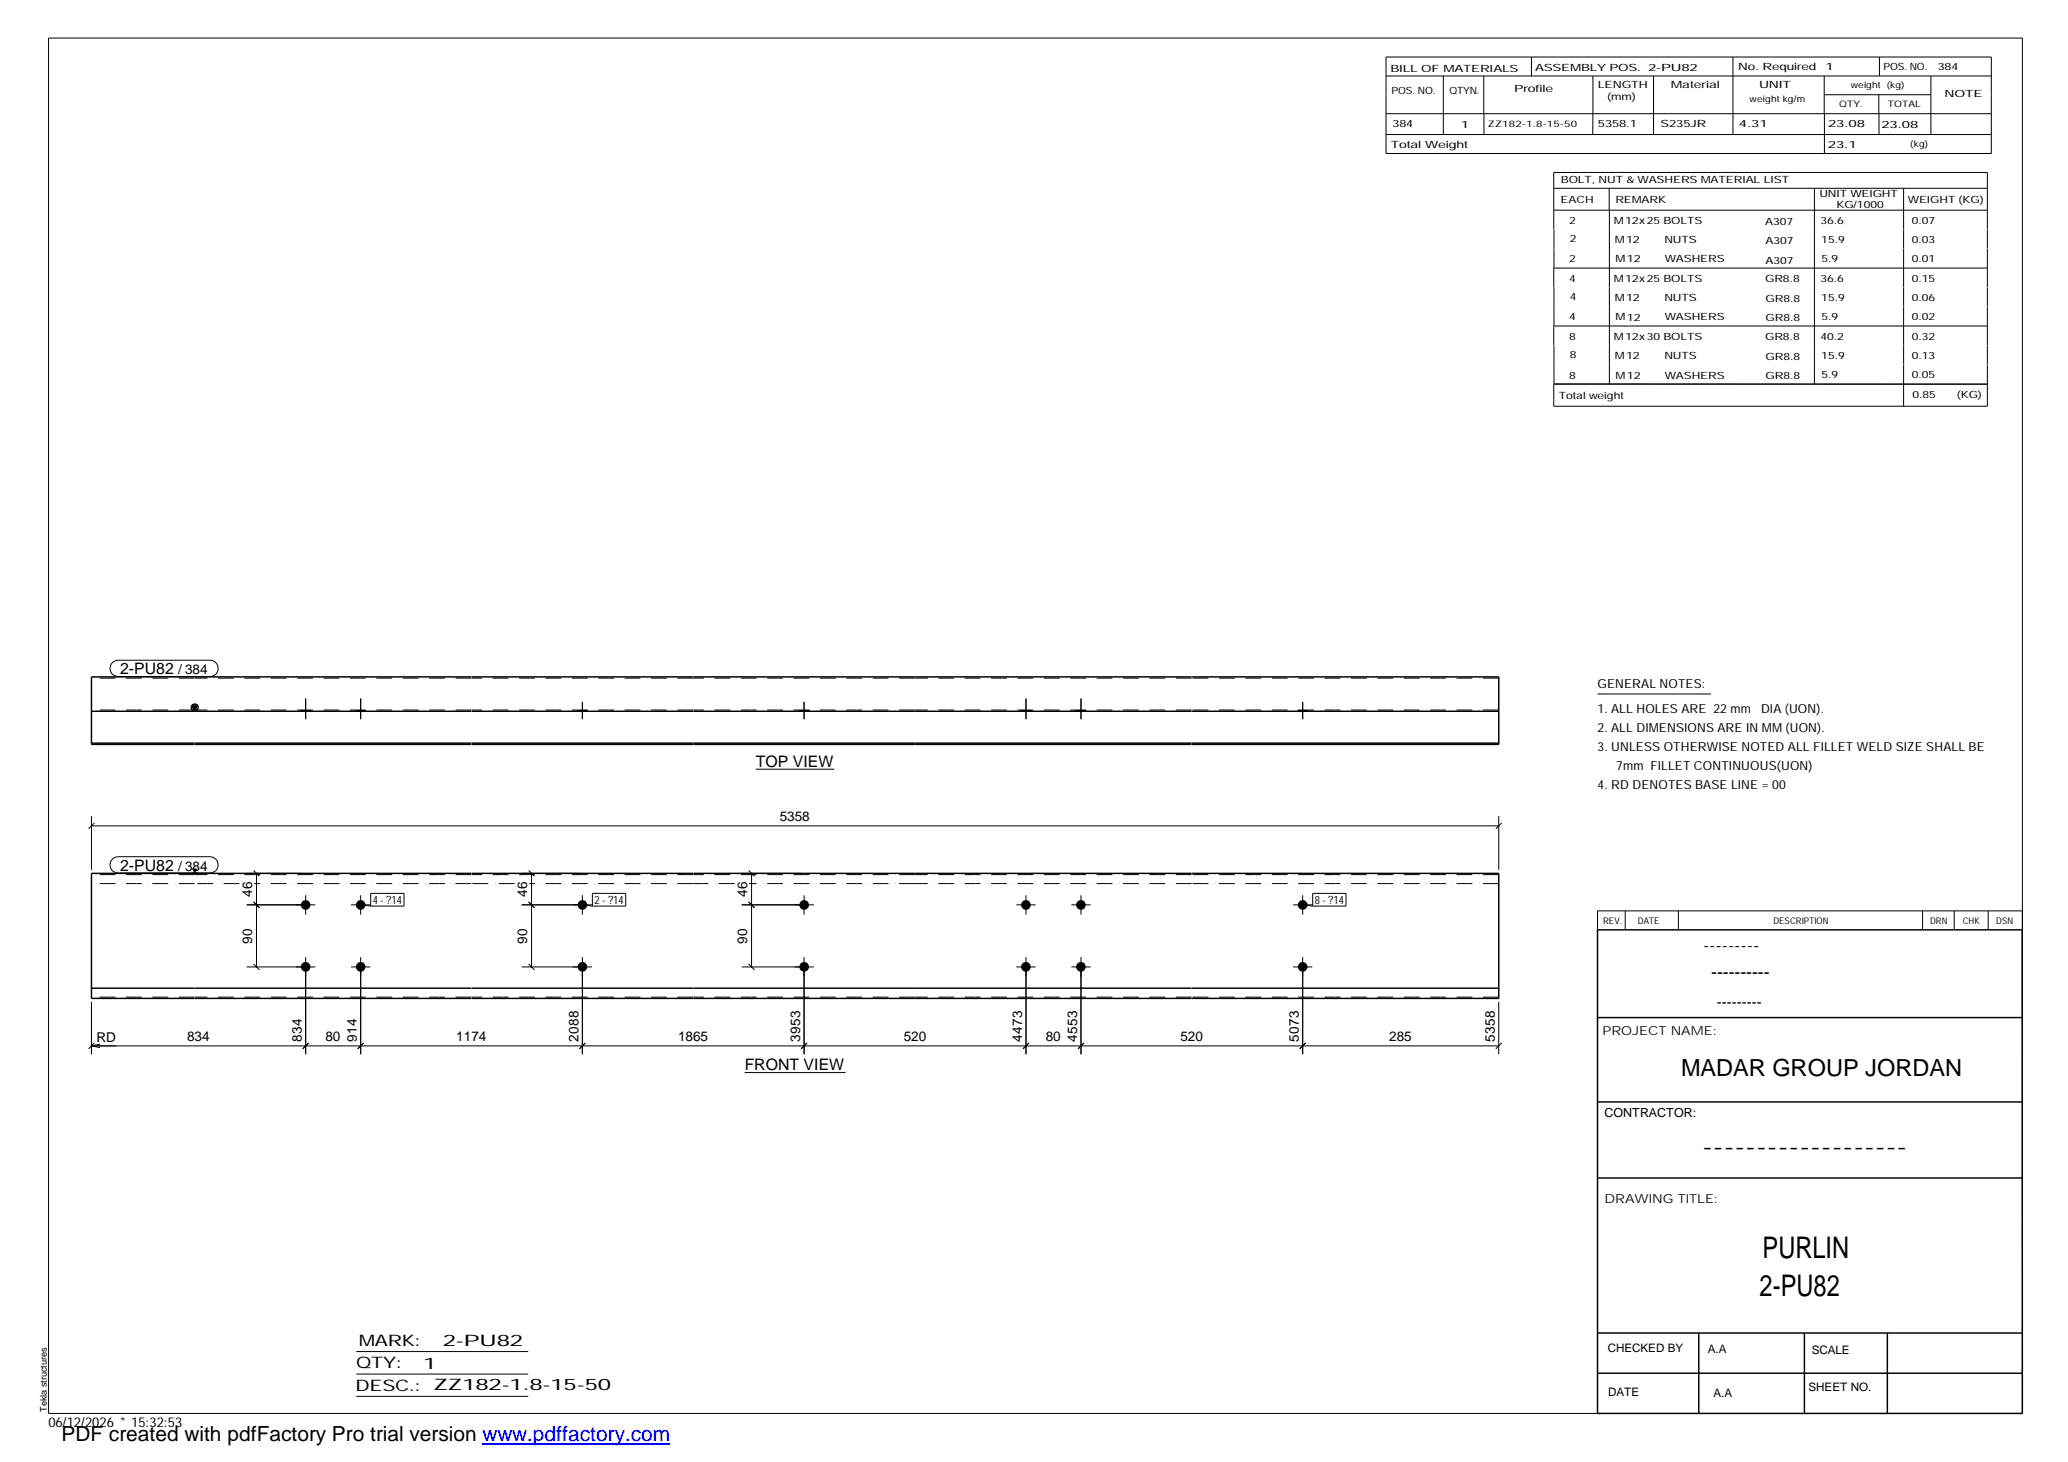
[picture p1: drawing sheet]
<svg xmlns="http://www.w3.org/2000/svg" width="420mm" height="297mm" viewBox="0 0 420 297" stroke-linecap="round" stroke-linejoin="round" font-family="sans-serif">
<g fill="#000">
<path d="M39 143.4h1.1l-.6 1zM39 176.5h1.1l-.6 .9z"/>
<path d="M61.1 144.3h2v.2h-2z" fill-rule="evenodd"/>
<path d="M61.1 144.3h2v.2h-2z" fill-rule="evenodd"/>
<path d="M72.3 144.3h2v.2h-2z" fill-rule="evenodd"/>
<path d="M72.3 144.3h2v.2h-2z" fill-rule="evenodd"/>
<path d="M117.3 144.3h2v.2h-2z" fill-rule="evenodd"/>
<path d="M117.3 144.3h2v.2h-2z" fill-rule="evenodd"/>
<path d="M162.4 144.3h2v.2h-2z" fill-rule="evenodd"/>
<path d="M162.4 144.3h2v.2h-2z" fill-rule="evenodd"/>
<path d="M207.5 144.3h1.9v.2h-1.9z" fill-rule="evenodd"/>
<path d="M207.5 144.3h1.9v.2h-1.9z" fill-rule="evenodd"/>
<path d="M218.7 144.3h1.9v.2h-1.9z" fill-rule="evenodd"/>
<path d="M218.7 144.3h1.9v.2h-1.9z" fill-rule="evenodd"/>
<path d="M263.7 144.3h1.9v.2h-1.9z" fill-rule="evenodd"/>
<path d="M263.7 144.3h1.9v.2h-1.9z" fill-rule="evenodd"/>
<circle cx="62.1" cy="196.4" r=".97"/>
<circle cx="62.1" cy="183.9" r=".97"/>
<circle cx="73.3" cy="196.4" r=".97"/>
<circle cx="73.3" cy="183.9" r=".97"/>
<circle cx="118.3" cy="183.9" r=".99"/>
<circle cx="118.3" cy="196.4" r=".99"/>
<circle cx="163.4" cy="183.9" r=".98"/>
<circle cx="163.4" cy="196.4" r=".98"/>
<circle cx="208.4" cy="183.9" r=".98"/>
<circle cx="208.4" cy="196.4" r=".98"/>
<circle cx="219.6" cy="183.9" r=".98"/>
<circle cx="219.6" cy="196.4" r=".98"/>
<circle cx="264.7" cy="196.4" r=".97"/>
<circle cx="264.7" cy="183.9" r=".97"/>
</g>
<g fill="none" stroke="#000" stroke-width=".2">
<path d="M9.9 7.7h401v279.5h-401zM281.6 11.6h123v19.6h-123zM281.6 15.4h123M293.2 15.4v11.9M301.5 15.4v7.7M311.1 11.6v3.9M323.6 15.4v11.9M336 15.4v11.9M352.1 11.6v15.7M370.6 15.4v7.7M370.7 19.2h21.6M381.7 19.2v3.9"/>
<path d="M381.8 11.6v3.8M392.3 15.4v11.9M281.6 23.1h123M281.6 27.3h123M301.5 23.1v4.2M315.7 38.3h88.1M326.9 38.3v4.4M368.6 38.3v39.7M370.7 23.1v8.1M381.8 23.1v4.2M386.8 38.3v8.3M315.7 42.7h88.1"/>
<path d="M315.7 46.6v-11.6h88.1v11.6M315.7 54.5v3.9M315.7 54.5h88.1M315.7 46.6v7.9M315.7 58.4v7.8M327 42.7v35.3M386.8 46.6v3.9M386.8 50.6v7.7M386.8 58.4v3.9M403.8 46.6v3.9M403.8 50.6v7.7M403.8 58.4v3.9"/>
<path d="M315.7 66.3v3.8M315.7 78v4.5M315.7 66.2h88.1M315.7 78h88.1h-88M315.7 70.2v7.8M386.8 62.3v7.8M386.8 70.2v3.8M386.8 74.1v8.4M403.8 62.3v7.8M403.8 70.2v3.8M403.8 74.1v8.4h-88.1M22.8 134.6l.6-.3 .6-.2h18.7a1.65 1.65 0 0 1 1.6 1.7 1.65 1.65 0 0 1-1.6 1.6h-18.7a1.65 1.65 0 0 1-1.5-1 1.65 1.65 0 0 1 .3-1.8z"/>
<path d="M61.1 144.3v.2M62.1 141.9v4.2M63.1 144.3v.2M72.3 144.3v.2M73.3 141.9v4.2M74.3 144.3v.2M117.3 144.3v.2M118.3 142.6v3.5M119.3 144.3v.2M153.5 156.3h16M162.4 144.3v.2M163.4 142.6v3.5"/>
<path d="M164.4 144.3v.2M207.5 144.3v.2M208.4 141.9v4.2M209.4 144.3v.2M218.7 144.3v.2M219.6 141.9v4.2M220.6 144.3v.2M263.7 144.3v.2M264.7 142.6v3.5M265.6 144.3v.2M324.6 141h23M18.6 167.8h285.9"/>
<path d="M18.6 165.8v10.9M19.2 167.2l-1.2 1.2M22.8 174.6l.6-.4 .6-.1h18.7a1.65 1.65 0 0 1 1.6 1.6 1.65 1.65 0 0 1-1.6 1.7h-18.7a1.65 1.65 0 0 1-1.5-1 1.65 1.65 0 0 1 .3-1.8zM50.1 177.4h11.3M51.5 176.9l1.2 1.1M52.1 177.4v19.1M106 177.4h11.6M107.4 176.9l1.2 1.1M108 177.4v19.1M150.7 177.4h12M152.1 176.9l1.2 1.1M152.7 177.4v19.1"/>
<path d="M304.5 165.8v10.9M305.1 167.2l-1.2 1.2M50.1 196.5h14M50.1 183.8h14M51.5 195.9l1.2 1.1M51.5 183.2l1.2 1.2M62.1 181.9v3.9M62.1 194.5v19.7M71.3 196.5h3.9M71.3 183.8h3.9M73.3 181.9v3.9M73.3 194.5v19.7"/>
<path d="M73.3 183.8l2 .3M75.3 181.5h6.8v2.6h-6.8zM106 196.5h14.3M106 183.8h14.3M107.4 195.9l1.2 1.1M107.4 183.2l1.2 1.2M118.3 181.9v3.9M118.3 194.5v19.7M118.3 183.8l2.1 .3M120.4 181.5h6.7v2.6h-6.7zM150.7 196.5h14.7M150.7 183.8h14.7"/>
<path d="M152.1 195.9l1.2 1.1M152.1 183.2l1.2 1.2M163.4 181.9v3.9M163.4 194.5v19.7M206.5 196.5h3.9M206.5 183.8h3.9M208.4 181.9v3.9M208.4 194.5v19.7M217.7 196.5h3.9M217.7 183.8h3.9M219.6 181.9v3.9M219.6 194.5v19.7"/>
<path d="M262.7 196.5h3.9M262.7 183.8h3.9M264.7 181.9v3.9M264.7 194.5v19.7M264.7 183.8l2 .3M266.7 181.5h6.8v2.6h-6.8zM330.2 185.1v3.8M341 185.1v3.8M390.6 185.1v3.8M397 185.1v3.8M403.9 185.1v3.8M410.9 185.1h-86.3v3.8"/>
<path d="M18.6 203.6v10.6M18.6 212.5h285.9M18.6 212.5l1.7 .3M19.2 211.9l-1.2 1.2M20.3 212.2l-1.7 .3M62.7 211.9l-1.2 1.2M73.9 211.9l-1.2 1.2M118.9 211.9l-1.2 1.2M151.3 217.9h20.5M164 211.9l-1.2 1.2M209 211.9l-1.1 1.2M220.2 211.9l-1.2 1.2"/>
<path d="M265.3 211.9l-1.2 1.2M304.5 203.6v10.6M305.1 211.9l-1.2 1.2M72.4 274.6h34.9M72.4 279.2h34.9M72.4 283.7h34.9"/>
</g>
<g fill="none" stroke="#000" stroke-width=".3">
<path d="M39.5 137.5h-20.9v13.7h20.9M39.6 137.5h56.2M95.8 137.5h146.3M242.2 137.5h62.3v13.7h-62.3M18.6 151h20.9M18.6 144.5h20.9M39 143.4h1.1l-.6 1zM39.6 151.2h56.2M39.6 151h56.2M39.6 144.5h56.2M95.8 151.2h146.3M95.8 151h146.3"/>
<path d="M95.8 144.5h146.3M242.2 151h62.3M242.2 144.5h62.3M39.1 177.3l.3 .2 .6-.2M39.5 177.3v.1M39.5 177.4h-20.9v25.4h20.9M39.6 177.4h56.2M39.6 177.3l-.1 .1M95.8 177.4h146.3M242.2 177.4h62.3v25.4h-62.3M324.6 188.9h86.2l.1 98.3h-86.3zM18.6 200.8h20.9"/>
<path d="M39.6 200.8h56.2M39.6 202.8h56.2M95.8 200.8h146.3M95.8 202.8h146.3M242.2 200.8h62.3M324.6 206.7h86.3M324.6 239.3h86.3M324.6 223.9h86.3M324.6 270.8h86.3M324.6 279h86.3M345.1 270.8v16.4M366.6 270.8v16.4"/>
<path d="M383.5 270.8v16.4"/>
<circle cx="39.6" cy="143.7" r=".71"/>
</g>
<g fill="none" stroke="#000" stroke-width=".2" stroke-dasharray="1.1 0 2.1 .7 0 1.4" stroke-linecap="butt">
<path d="M39.5 137.8h-20.9M95.8 137.8h-56.2M140.8 137.8h-45M185.9 137.8h-45M242.1 137.8h-56.2M304.5 137.8h-62.3M39.5 144.3h-20.9M95.8 144.3h-56.2M140.8 144.3h-45M185.9 144.3h-45M242.1 144.3h-56.2M304.5 144.3h-62.3"/>
<path d="M39.5 179.5h-20.9M39.5 177.7h-20.9M48.6 179.5h-9M95.8 179.5h-44.2M95.8 177.7h-56.2M104.6 179.5h-8.8M140.8 179.5h-33.3M140.8 177.7h-45M149.3 179.5h-8.4M185.9 179.5h-33.7M185.9 177.7h-45M242.1 179.5h-56.2"/>
<path d="M242.1 177.7h-56.2M304.5 179.5h-62.3M304.5 177.7h-62.3M39.5 202.6h-20.9M95.8 202.6h-56.2M140.8 202.6h-45M185.9 202.6h-45M242.1 202.6h-56.2M304.5 202.6h-62.3"/>
</g>
<path d="M98 293.3h38.2" fill="none" stroke="#00f" stroke-width=".3"/>
<g font-size="6.1">
<text x="358.1" y="255.5">PURLIN</text>
<text x="357.5" y="263.3">2-PU82</text>
</g>
<text font-size="4.8" x="341.5" y="218.6">MADAR GROUP JORDAN</text>
<text font-size="4.2" x="12.5" y="292.7">PDF created with pdfFactory Pro trial version www.pdffactory.com</text>
<g font-size="3.6">
<text x="346.1" y="193.2">---------</text>
<text x="347.7" y="198.6">----------</text>
<text x="345.8" y="234.2">-------------------</text>
</g>
<g font-size="3.2">
<text x="24.4" y="137">2-PU82</text>
<text x="153.5" y="155.8">TOP VIEW</text>
<text x="24.4" y="176.9">2-PU82</text>
<text x="151.3" y="217.4">FRONT VIEW</text>
<text x="72.9" y="273.5">MARK:</text>
<text x="90" y="273.5">2-PU82</text>
<text x="72.4" y="278">QTY:</text>
<text x="86" y="278.1">1</text>
<text x="72.2" y="282.6">DESC.:</text>
<text x="88.1" y="282.4">ZZ182-1.8-15-50</text>
</g>
<text font-size="3" x="348.8" y="204.5">---------</text>
<g font-size="2.8">
<text x="36.2" y="137">/ 384</text>
<text x="158.4" y="166.9">5358</text>
<text x="36.2" y="176.9">/ 384</text>
<text x="51.2" y="182.2" transform="rotate(-90 51.2 182.2)">46</text>
<text x="107.1" y="182.2" transform="rotate(-90 107.1 182.2)">46</text>
<text x="151.8" y="182.2" transform="rotate(-90 151.8 182.2)">46</text>
<text x="51.2" y="191.7" transform="rotate(-90 51.2 191.7)">90</text>
<text x="107.1" y="191.7" transform="rotate(-90 107.1 191.7)">90</text>
<text x="151.8" y="191.7" transform="rotate(-90 151.8 191.7)">90</text>
<text x="19.6" y="211.7">RD</text>
<text x="38" y="211.6">834</text>
<text x="61.3" y="211.6" transform="rotate(-90 61.3 211.6)">834</text>
<text x="66.1" y="211.6">80</text>
<text x="72.5" y="211.6" transform="rotate(-90 72.5 211.6)">914</text>
<text x="92.7" y="211.6">1174</text>
<text x="117.5" y="211.6" transform="rotate(-90 117.5 211.6)">2088</text>
<text x="137.8" y="211.6">1865</text>
<text x="162.6" y="211.6" transform="rotate(-90 162.6 211.6)">3953</text>
<text x="183.6" y="211.6">520</text>
<text x="207.6" y="211.6" transform="rotate(-90 207.6 211.6)">4473</text>
<text x="212.5" y="211.6">80</text>
<text x="218.8" y="211.6" transform="rotate(-90 218.8 211.6)">4553</text>
<text x="239.8" y="211.6">520</text>
<text x="263.9" y="211.6" transform="rotate(-90 263.9 211.6)">5073</text>
<text x="282.2" y="211.6">285</text>
<text x="303.7" y="211.6" transform="rotate(-90 303.7 211.6)">5358</text>
<text x="9.8" y="290">06/12/2026 * 15:32:53</text>
</g>
<g font-size="2.5">
<text x="324.6" y="139.9">GENERAL NOTES:</text>
<text x="324.6" y="148.7">2. ALL DIMENSIONS ARE IN MM (UON).</text>
<text x="324.6" y="144.9">1. ALL HOLES ARE 22 mm</text>
<text x="357.8" y="144.9">DIA (UON).</text>
<text x="324.6" y="152.5">3. UNLESS OTHERWISE NOTED ALL FILLET WELD SIZE SHALL BE</text>
<text x="324.6" y="160.2">4. RD DENOTES BASE LINE = 00</text>
<text x="328.4" y="156.4">7mm FILLET CONTINUOUS(UON)</text>
<text x="325.6" y="210.3">PROJECT NAME:</text>
<text x="326" y="226.9">CONTRACTOR:</text>
<text x="326" y="244.4">DRAWING TITLE:</text>
</g>
<g font-size="2.4">
<text x="326.7" y="274.7">CHECKED BY</text>
<text x="347" y="275">A.A</text>
<text x="368.1" y="275.1">SCALE</text>
<text x="326.7" y="283.6">DATE</text>
<text x="348.1" y="283.9">A.A</text>
<text x="367.5" y="282.6">SHEET NO.</text>
</g>
<g font-size="2.3">
<text x="75.7" y="183.7">4 - ?14</text>
<text x="120.8" y="183.7">2 - ?14</text>
<text x="267.1" y="183.7">8 - ?14</text>
</g>
<g font-size="2">
<text x="282.5" y="14.6">BILL OF MATERIALS</text>
<text x="311.9" y="14.4">ASSEMBLY POS.</text>
<text x="324.6" y="17.9">LENGTH</text>
<text x="334.9" y="14.4">2-PU82</text>
<text x="339.5" y="17.9">Material</text>
<text x="353.1" y="14.2">No. Required</text>
<text x="357.4" y="17.9">UNIT</text>
<text x="370.9" y="14.2">1</text>
<text x="382.7" y="14.2">POS. NO.</text>
<text x="393.7" y="14.3">384</text>
<text x="282.7" y="19.1">POS. NO.</text>
<text x="294.5" y="19">QTYN.</text>
<text x="307.6" y="18.7">Profile</text>
<text x="326.5" y="20.4">(mm)</text>
<text x="395.1" y="19.6">NOTE</text>
<text x="282.9" y="25.8">384</text>
<text x="296.8" y="26">1</text>
<text x="324.7" y="25.9">5358.1</text>
<text x="337.4" y="25.9">S235JR</text>
<text x="353.3" y="25.9">4.31</text>
<text x="371.4" y="25.9">23.08</text>
<text x="382.3" y="25.9">23.08</text>
<text x="282.6" y="30.1">Total Weight</text>
<text x="371.4" y="30">23.1</text>
<text x="317.1" y="41.3">EACH</text>
<text x="317.1" y="37.2">BOLT, NUT &amp; WASHERS MATERIAL LIST</text>
<text x="328.2" y="41.3">REMARK</text>
<text x="369.7" y="40.1">UNIT WEIGHT</text>
<text x="387.6" y="41.2">WEIGHT (KG)</text>
<text x="318.8" y="45.4">2</text>
<text x="327.9" y="45.6">M12x25 BOLTS</text>
<text x="358.6" y="45.6">A307</text>
<text x="369.9" y="45.5">36.6</text>
<text x="373.1" y="42.2">KG/1000</text>
<text x="388.4" y="45.5">0.07</text>
<text x="318.8" y="53.3">2</text>
<text x="318.9" y="49.2">2</text>
<text x="328.1" y="49.3">M12</text>
<text x="328.3" y="53.3">M12</text>
<text x="338.2" y="49.4">NUTS</text>
<text x="338.2" y="53.3">WASHERS</text>
<text x="358.7" y="49.6">A307</text>
<text x="358.7" y="53.5">A307</text>
<text x="370" y="49.3">15.9</text>
<text x="370.1" y="53.2">5.9</text>
<text x="388.4" y="49.4">0.03</text>
<text x="388.4" y="53.3">0.01</text>
<text x="318.8" y="57.2">4</text>
<text x="327.9" y="57.3">M12x25 BOLTS</text>
<text x="358.6" y="57.4">GR8.8</text>
<text x="369.9" y="57.3">36.6</text>
<text x="388.4" y="57.2">0.15</text>
<text x="318.8" y="65.1">4</text>
<text x="318.9" y="61">4</text>
<text x="328.1" y="61.2">M12</text>
<text x="328.3" y="65.1">M12</text>
<text x="338.2" y="61.2">NUTS</text>
<text x="338.2" y="65.1">WASHERS</text>
<text x="358.7" y="61.4">GR8.8</text>
<text x="358.7" y="65.3">GR8.8</text>
<text x="370" y="61.1">15.9</text>
<text x="370.1" y="65">5.9</text>
<text x="388.4" y="61.2">0.06</text>
<text x="388.4" y="65.1">0.02</text>
<text x="318.8" y="69">8</text>
<text x="327.9" y="69.1">M12x30 BOLTS</text>
<text x="358.6" y="69.2">GR8.8</text>
<text x="369.9" y="69.1">40.2</text>
<text x="388.4" y="69">0.32</text>
<text x="318.8" y="76.9">8</text>
<text x="318.9" y="72.8">8</text>
<text x="328.1" y="72.9">M12</text>
<text x="328.3" y="76.9">M12</text>
<text x="338.2" y="72.9">NUTS</text>
<text x="338.2" y="76.9">WASHERS</text>
<text x="358.7" y="73.1">GR8.8</text>
<text x="358.7" y="77.1">GR8.8</text>
<text x="370" y="72.8">15.9</text>
<text x="370.1" y="76.7">5.9</text>
<text x="388.4" y="72.9">0.13</text>
<text x="388.4" y="76.9">0.05</text>
<text x="316.7" y="81.1">Total weight</text>
<text x="388.6" y="80.9">0.85</text>
<text x="397.6" y="80.8">(KG)</text>
</g>
<g font-size="1.9">
<text x="325.7" y="187.8">REV.</text>
<text x="332.8" y="187.6">DATE</text>
<text x="360.3" y="187.7">DESCRIPTION</text>
<text x="392.1" y="187.6">DRN</text>
<text x="398.8" y="187.6">CHK</text>
<text x="405.6" y="187.7">DSN</text>
<text x="9.5" y="286.8" transform="rotate(-90 9.5 286.8)">Tekla structures</text>
</g>
<g font-size="1.8">
<text x="376" y="17.9">weight (kg)</text>
<text x="355.5" y="20.7">weight kg/m</text>
<text x="373.6" y="21.7">QTY.</text>
<text x="383.5" y="21.8">TOTAL</text>
<text x="302.3" y="25.9">ZZ182-1.8-15-50</text>
<text x="388.1" y="29.8">(kg)</text>
</g>
</svg>
